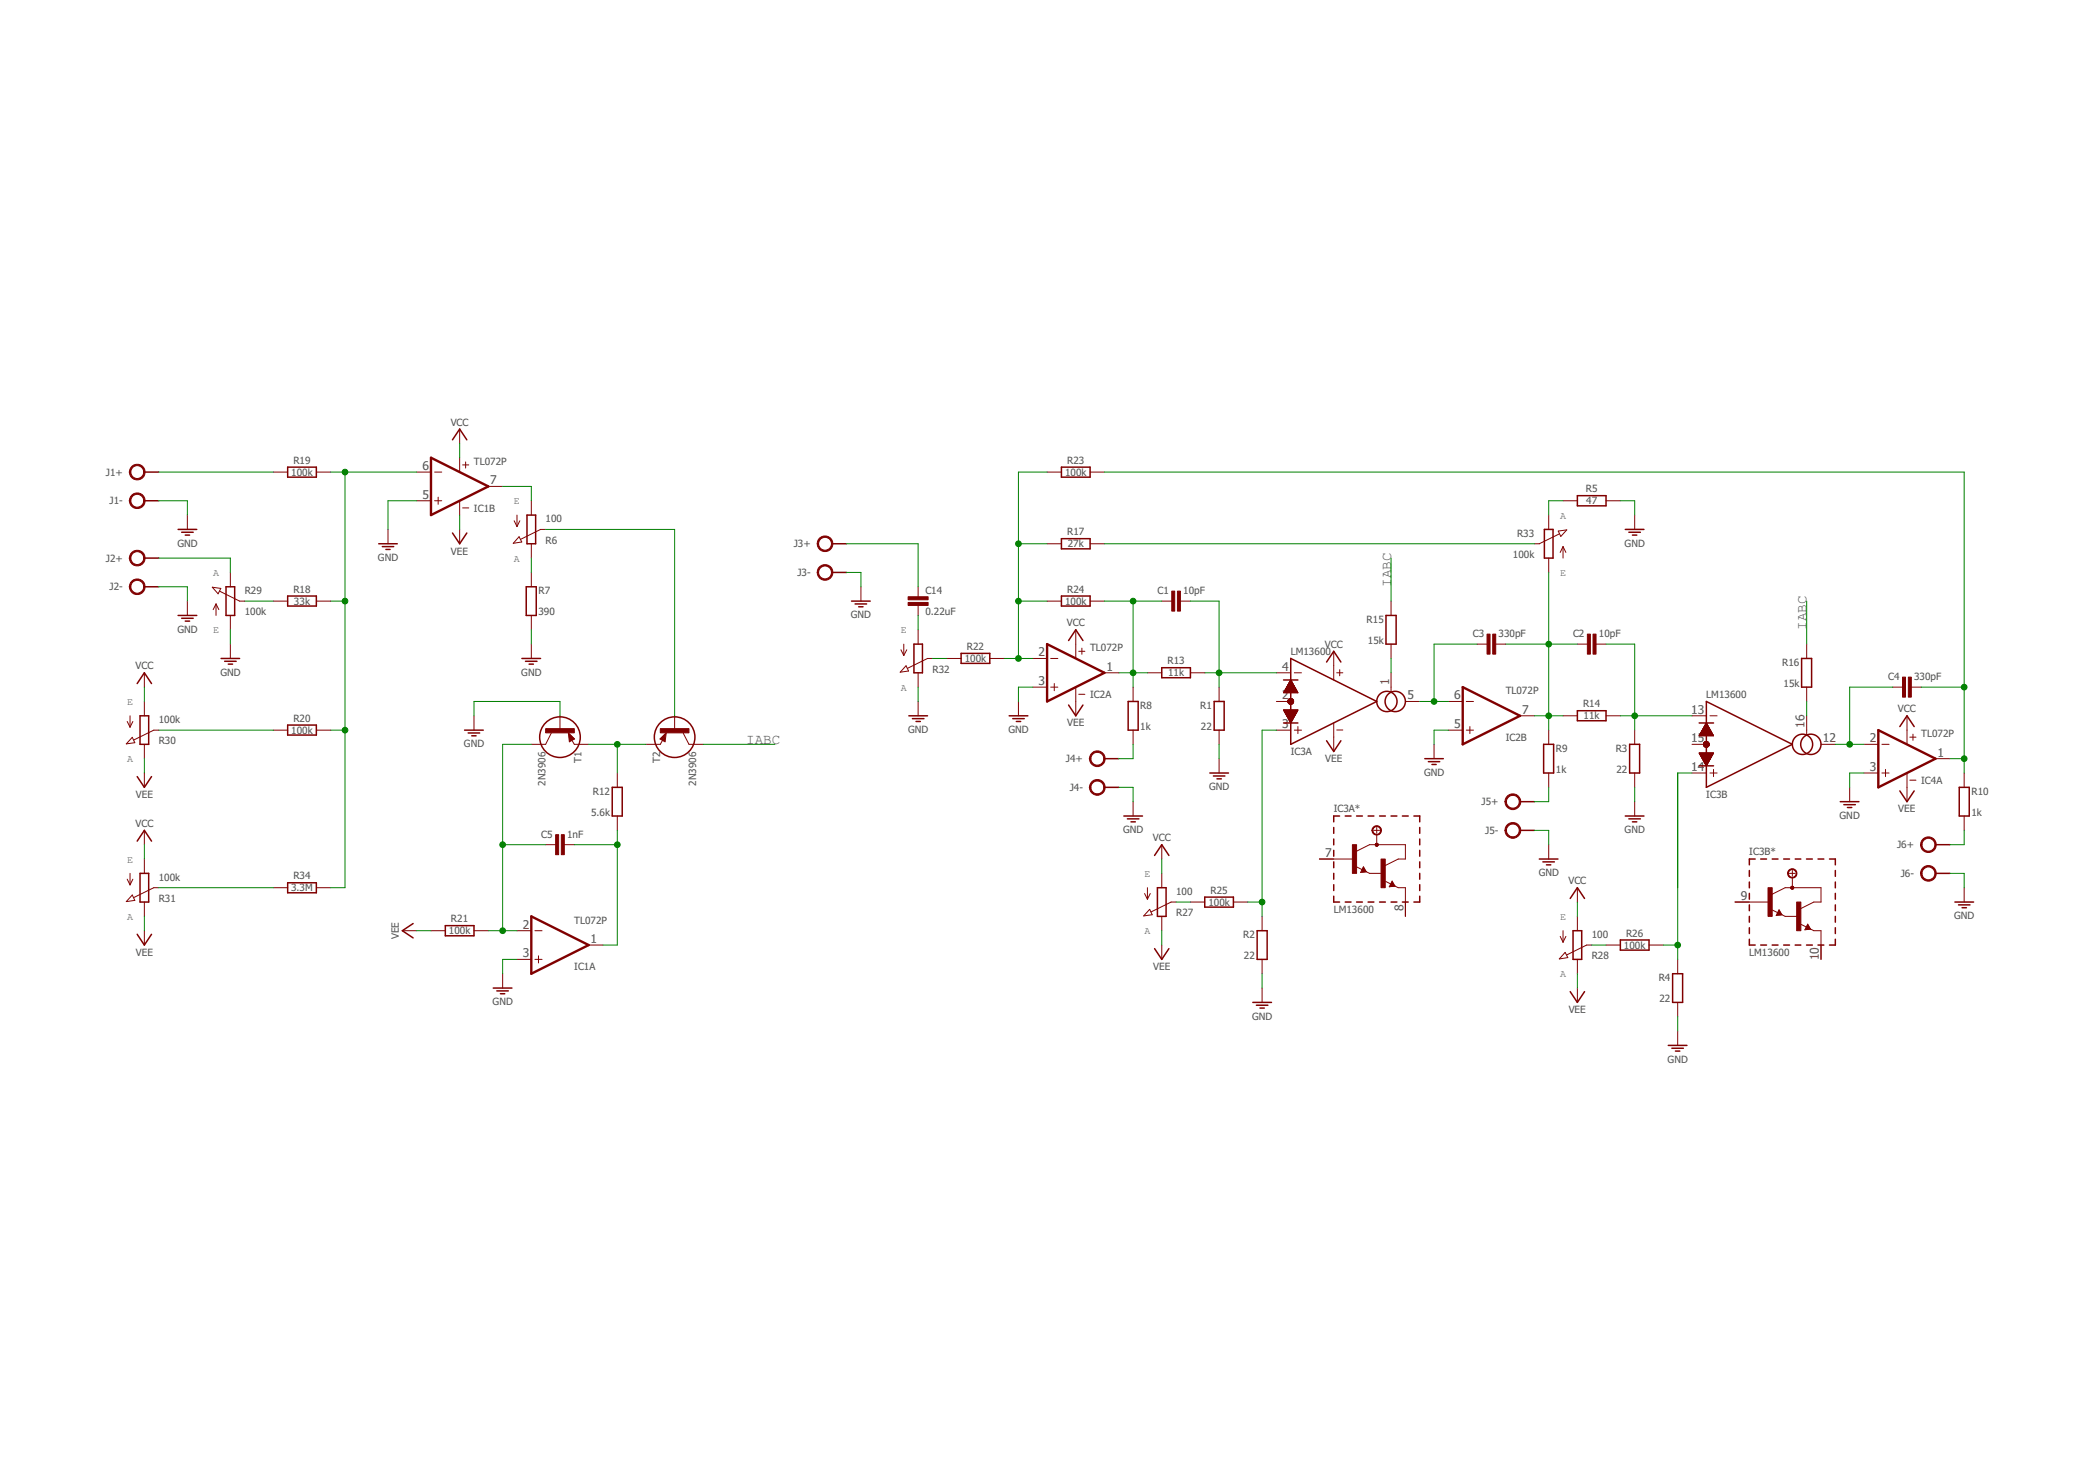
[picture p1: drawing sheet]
<svg xmlns="http://www.w3.org/2000/svg" width="297mm" height="210mm" viewBox="0 0 297 210" stroke-linecap="round" stroke-linejoin="round" font-family="sans-serif">
<g fill="none" stroke="#800000" stroke-width=".21">
<path d="M20.5 71h2M20.5 66.9h2M20.5 79.1h2M25.3 75h2.6M25.8 75.4h1.6M26.3 75.8h.6M40.8 66.2h4.1v1.4h-4.1zM53.7 77.1h2.6M54.2 77.5h1.6M54.7 77.9h.6M64.2 75.5l1 1.6 1-1.6M64.2 62.3l1-1.5 1 1.5"/>
<path d="M74.7 73h1.2v4.1h-1.2zM118 77.1h2M150.5 66.2h4.1v1.4h-4.1zM150.5 76.3h4.1v1.5h-4.1zM219 75h1.2v4.1h-1.2zM223.6 70.3h4.1v1.4h-4.1zM230.4 75h2.7M230.9 75.4h1.7M231.5 75.8h.6M19.5 96.9l1-1.5 1 1.5M20.5 83.2h2M25.3 87.2h2.6"/>
<path d="M25.8 87.6h1.6M26.3 88h.6M31.3 93.3h2.7M31.9 93.7h1.6M32 83.2h1.3v4h-1.3zM32.4 94.1h.6M40.8 84.5h4.1v1.4h-4.1zM74 93.3h2.6M74.5 93.7h1.6M74.6 83.2h1.4v4h-1.4zM75 94.1h.6M118 81.1h2"/>
<path d="M120.7 85.2h2.7M121.2 85.6h1.7M121.8 86h.6M129.6 91.3h1.2v4.1h-1.2zM136.3 92.6h4v1.4h-4zM150.5 84.5h4.1v1.4h-4.1zM151.5 90.8l1-1.5 1 1.5M151.5 99.9l1 1.6 1-1.6M160 99.4h1.4v4.1h-1.4zM164.7 94.6h4.1v1.5h-4.1zM172.1 99.4h1.5v4.1h-1.5zM182 96.4h2"/>
<path d="M183 93.3l12.2 6.1-12.2 6.1zM188.1 93.8l1-1.5 1 1.5M196.5 87.2h1.5v4.1h-1.5zM241.9 99.4l12.2 6.1-12.2 6.1zM255.4 93.3h1.5v4.1h-1.5zM19.5 119.2l1-1.5 1 1.5M19.5 110.1l1 1.5 1-1.5M19.9 101.5h1.2v4h-1.2zM40.8 102.8h4.1v1.4h-4.1zM65.9 103.5h2.6M66.4 103.9h1.6M66.9 104.3h.6"/>
<path d="M80.9 104.7v-.3l.2 .3-.3 .2-.1-.8 .6 .6-.5 .3M86.8 111.6h1.4v4.1h-1.4zM94.1 104.7v-.3l-.2 .3 .3 .2 .1-.8-.6 .6 .5 .3M128.9 101.5h2.6M129.4 101.9h1.6M129.9 102.3h.6M143.1 101.5h2.6M143.6 101.9h1.6M144.1 102.3h.6M156.6 111.6h2M156.6 107.5h2M159.3 115.7h2.7"/>
<path d="M159.9 116.1h1.6M160.4 116.5h.6M171.5 109.6h2.7M172 110h1.7M172.6 110.4h.6M182 102.5h2M188.1 105l1 1.5 1-1.5M189.1 117.3v.8M189.1 118.9v.8M189.9 115.7h-.8v.8M190.7 115.7h.9M192.3 115.7h.9"/>
<path d="M194 115.7h.8M195.6 115.7h.8M197.2 115.7h.9M198.8 115.7h.9M200.5 115.7h.8v.8M201.3 117.3v.8M201.3 118.9v.8M202 107.5h2.6M202.5 107.9h1.6M203 108.4h.6M215.5 113.6h2.1M215.5 117.7h2.1"/>
<path d="M218.9 105.5h1.4v4.1h-1.4zM223.6 100.7h4.1v1.5h-4.1zM230.4 115.7h2.7M230.9 116.1h1.7M231.1 105.5h1.4v4.1h-1.4zM231.5 116.5h.6M240.9 102.5h2.1M240.9 108.5h2.1M260.9 113.6h2.7M261.4 114h1.7M261.9 114.4h.7M269.4 112.1l1 1.5 1-1.5"/>
<path d="M269.4 103l1-1.5 1 1.5M274.4 119.7h2.1M277.8 111.6h1.4v4.1h-1.4zM19.5 132.4l1 1.5 1-1.5M19.9 123.8h1.2v4h-1.2zM40.8 125.1h4.1v1.4h-4.1zM58.6 130.9l-1.6 1 1.6 1M63.1 131.2h4.1v1.4h-4.1zM163.7 134.5l1 1.5 1-1.5M163.7 121.2l1-1.5 1 1.5M164.1 125.8h1.2v4.1h-1.2zM170.8 127.1h4.1v1.5h-4.1z"/>
<path d="M178.2 131.9h1.5v4.1h-1.5zM189.1 127v.8h.8M189.1 120.5v.8M189.1 122.2v.8M189.1 123.8v.8M189.1 125.4v.8M190.7 127.8h.9M192.3 127.8h.9M193.3 123l-.2 .5h.3l-.1-.2M194 127.8h.8M195.6 127.8h.8M197.2 127.8h.9"/>
<path d="M197.4 125.1l-.2 .4h.3l-.1-.2M198.8 127.8h.9M201.3 127v.8h-.8M201.3 120.5v.8M201.3 122.2v.8M201.3 123.8v.8M201.3 125.4v.8M218.2 121.8h2.7M218.8 122.2h1.6M219.3 122.6h.6M222.6 127.3l1-1.5 1.1 1.5M223 131.9h1.3v4.1h-1.3z"/>
<path d="M229.7 133.2h4.1v1.5h-4.1zM237.2 138h1.4v4.1h-1.4zM248 133.1v.8h.9M248 123.4v.8M248 125v.8M248 126.6v.8M248 128.2v.9M248 129.9v.8M248 131.5v.8M248.9 121.8h-.9v.8M249.6 121.8h.9M249.6 133.9h.9"/>
<path d="M251.3 121.8h.8M251.3 133.9h.8M252.2 129.1l-.2 .4h.3l-.1-.2M252.9 121.8h.8M252.9 133.9h.8M254.5 121.8h.8M254.5 133.9h.8M256.1 121.8h.9M256.1 133.9h.9M256.3 131.2l-.2 .4h.3l-.1-.2M257.8 121.8h.8M257.8 133.9h.8"/>
<path d="M259.4 121.8h.8v.8M260.2 133.1v.8h-.8M260.2 123.4v.8M260.2 125v.8M260.2 126.6v.8M260.2 128.2v.9M260.2 129.9v.8M260.2 131.5v.8M274.4 123.8h2.1M277.2 127.8h2.6M277.7 128.2h1.6M278.2 128.7h.6"/>
<path d="M69.9 140h2.7M70.4 140.4h1.7M71 140.8h.6M177.6 142.1h2.7M178.1 142.5h1.7M178.6 142.9h.7M222.6 140.5l1 1.6 1.1-1.6M236.5 148.2h2.7M237 148.6h1.7M237.6 149h.6"/>
<circle cx="196.6" cy="99.4" r="1.44"/>
<circle cx="197.8" cy="99.4" r="1.44"/>
<circle cx="79.4" cy="104.5" r="2.88"/>
<circle cx="95.7" cy="104.5" r="2.88"/>
<circle cx="255.6" cy="105.5" r="1.44"/>
<circle cx="256.8" cy="105.5" r="1.44"/>
</g>
<g fill="#800000" stroke="#800000" stroke-width=".14">
<path d="M18.7 70.1a1.12 1.12 0 0 1 1.8 .4 1.12 1.12 0 0 1-.8 1.6 1.12 1.12 0 0 1-1.4-1.1h.2a.91 .91 0 0 1 1.3-.9 .91 .91 0 0 1 .3 1.5 .91 .91 0 0 1-1.5-.4l-.1-.2h-.2l.2-.6z" fill-rule="evenodd"/>
<path d="M18.7 66.1a1.12 1.12 0 0 1 1.8 .3 1.12 1.12 0 0 1-.8 1.6 1.12 1.12 0 0 1-1.4-1.1h.2a.91 .91 0 0 1 1.3-.9 .91 .91 0 0 1 .3 1.6 .91 .91 0 0 1-1.5-.4l-.1-.3h-.2l.2-.6z" fill-rule="evenodd"/>
<path d="M18.7 78.3a1.12 1.12 0 0 1 1.8 .3 1.12 1.12 0 0 1-.8 1.6 1.12 1.12 0 0 1-1.4-1.1h.2a.91 .91 0 0 1 1.3-.9 .91 .91 0 0 1 .3 1.6 .91 .91 0 0 1-1.5-.4l-.1-.3h-.2l.2-.6z" fill-rule="evenodd"/>
<path d="M18.7 82.3a1.12 1.12 0 0 1 1.8 .4 1.12 1.12 0 0 1-.8 1.6 1.12 1.12 0 0 1-1.4-1.1h.2a.91 .91 0 0 1 1.3-.9 .91 .91 0 0 1 .3 1.5 .91 .91 0 0 1-1.5-.4l-.1-.2h-.2l.2-.7z" fill-rule="evenodd"/>
<path d="M116.2 80.3a1.11 1.11 0 0 1 1.8 .3 1.11 1.11 0 0 1-.8 1.6 1.11 1.11 0 0 1-1.3-1.1h.2a.91 .91 0 0 1 1.2-.8 .91 .91 0 0 1 .3 1.5 .91 .91 0 0 1-1.5-.4v-.3h-.2v-.3z" fill-rule="evenodd"/>
<path d="M116.2 76.2a1.11 1.11 0 0 1 1.8 .3 1.11 1.11 0 0 1-.8 1.6 1.11 1.11 0 0 1-1.3-1h.2a.91 .91 0 0 1 1.2-.9 .91 .91 0 0 1 .3 1.5 .91 .91 0 0 1-1.5-.4v-.2h-.2v-.3z" fill-rule="evenodd"/>
<path d="M154.9 106.7a1.12 1.12 0 0 1 1.7 .4 1.12 1.12 0 0 1-.8 1.6 1.12 1.12 0 0 1-1.3-1.2h.2a.92 .92 0 0 1 1.3-.8 .92 .92 0 0 1 .2 1.5 .92 .92 0 0 1-1.5-.4v-.3h-.2l.1-.6z" fill-rule="evenodd"/>
<path d="M154.9 110.7a1.12 1.12 0 0 1 1.7 .4 1.12 1.12 0 0 1-.8 1.6 1.12 1.12 0 0 1-1.3-1.1h.2a.92 .92 0 0 1 1.3-.8 .92 .92 0 0 1 .2 1.5 .92 .92 0 0 1-1.5-.4v-.3h-.2l.1-.6z" fill-rule="evenodd"/>
<path d="M213.8 112.8a1.12 1.12 0 0 1 1.7 .3 1.12 1.12 0 0 1-.7 1.6 1.12 1.12 0 0 1-1.4-1.1h.2a.92 .92 0 0 1 1.3-.7 .92 .92 0 0 1 .2 1.5 .92 .92 0 0 1-1.5-.5v-.3h-.2v-.3z" fill-rule="evenodd"/>
<path d="M213.8 116.8a1.12 1.12 0 0 1 1.7 .4 1.12 1.12 0 0 1-.7 1.6 1.12 1.12 0 0 1-1.4-1.1h.2a.92 .92 0 0 1 1.3-.8 .92 .92 0 0 1 .2 1.6 .92 .92 0 0 1-1.5-.6v-.2h-.2v-.3z" fill-rule="evenodd"/>
<path d="M272.7 118.9a1.11 1.11 0 0 1 1.7 .3 1.11 1.11 0 0 1-.7 1.6 1.11 1.11 0 0 1-1.4-1.1h.2a.91 .91 0 0 1 1.3-.8 .91 .91 0 0 1 .2 1.5 .91 .91 0 0 1-1.5-.4v-.3h-.2l.1-.3z" fill-rule="evenodd"/>
<path d="M272.7 122.9a1.11 1.11 0 0 1 1.7 .4 1.11 1.11 0 0 1-.7 1.6 1.11 1.11 0 0 1-1.4-1.1h.2a.91 .91 0 0 1 1.3-.9 .91 .91 0 0 1 .2 1.5 .91 .91 0 0 1-1.5-.4v-.2h-.2l.1-.3z" fill-rule="evenodd"/>
<path d="M194.7 117.3a.67 .67 0 0 1 1.1 .1 .67 .67 0 0 1-.4 1 .67 .67 0 0 1-.9-.7h.1a.54 .54 0 0 1 .8-.5 .54 .54 0 0 1 .2 .8 .54 .54 0 0 1-.9-.1l-.1-.2h-.1z" fill-rule="evenodd"/>
<path d="M253.6 123.4a.67 .67 0 0 1 1.1 0 .67 .67 0 0 1-.4 1 .67 .67 0 0 1-.9-.6h.2a.55 .55 0 0 1 .8-.5 .55 .55 0 0 1 .1 .9 .55 .55 0 0 1-.9-.2v-.2h-.2z" fill-rule="evenodd"/>
</g>
<g fill="none" stroke="#800000" stroke-width=".14">
<path d="M26.6 73v2M38.8 66.9h2M44.9 66.9h2M55 75v2.1M59.1 66.9h2M59.1 71h2M61.6 66.9h1M61.6 71h1M62.1 70.5v1M65.2 60.8v2M65.2 64.9v2M65.2 71v2"/>
<path d="M65.2 75v2.1M65.6 65.9h.9M65.6 72h.9M66 65.5v.8M69.2 68.9h2.1M72.9 73.8l.4 .8M73.3 73v1.6M73.6 76.1l.4 .7-1.2 .2zM73.7 73.8l-.4 .8M75.3 71v2M75.3 77.1v2M77.4 75h-.8l-2.8 1.4"/>
<path d="M148.5 66.9h2M148.5 77.1h2M154.6 66.9h2M154.6 77.1h2M219.6 73v2M219.6 79.1v2M220.9 75.3l1.2-.2-.8 .9zM221.1 75.7l-2.9 1.4h-.6M221.6 77.5v1.6M221.6 77.5l.4 .8M221.6 77.5l-.4 .8M221.6 71h2"/>
<path d="M227.7 71h2M231.8 73v2M20.5 95.4v2M20.5 99.4v2.1M26.6 85.2v2M30.1 83.2l1.2 .2-.4 .8zM30.6 85.6v1.6M30.6 85.6l-.4 .8M30.6 85.6l.4 .8M31.2 83.8l2.8 1.4h.7M32.7 81.1v2.1M32.7 87.2v2.1"/>
<path d="M32.7 91.3v2M38.8 85.2h2M44.9 85.2h2M75.3 81.1v2.1M75.3 87.2v2.1M75.3 91.3v2M122.1 83.2v2M127.7 92.1l.4 .8M128.1 91.3v1.6M128.5 94.4l.3 .7-1.2 .2zM128.6 92.1l-.5 .8M130.2 83.2v1.4"/>
<path d="M130.2 85.8v1.4M130.2 89.3v2M130.2 95.4v2M130.2 99.4v2.1M132.2 93.3h-.7l-2.8 1.4M134.2 93.3h2.1M140.3 93.3h2.1M144.4 99.4v2.1M146.4 93.3h2.1M146.4 97.4h2.1M148.5 85.2h2M149 93.3h1"/>
<path d="M149 97.4h1M149.5 96.9v1M152.5 89.3v4M152.5 97.4v4.1M153 92.3h.8M153 98.4h.8M153.4 91.9v.8M154.6 85.2h2M156.6 95.4h2M160.7 97.4v2M162.7 95.4h2M164.7 85.2h1.4"/>
<path d="M167.4 85.2h1.4M168.8 95.4h2M172.8 97.4v2M181 95.4h2M181 99.4h2.4M182 98.1h2M182.1 98.1h1.9M182.1 98h1.8M182.1 97.9h1.8M182.2 97.9h1.7M182.2 97.8h1.6M182.2 97.7h1.6"/>
<path d="M182.3 97.7h1.4M182.3 97.6h1.4M182.4 97.5l1.3 .1M182.4 97.5h1.2M182.4 97.4h1.2M182.5 97.3h1.1M182.5 97.3h1M182.5 97.2h1M182.6 97.2h.9M182.6 97.1h.8M182.6 99.5l.2 .2M182.6 99.3v.2"/>
<path d="M182.6 99.5h.8M182.6 99.4h.8M182.6 99.3h.8M182.6 97h.8M182.6 99.2v.1M182.6 99.6h.8M182.6 99.2h.8M182.7 99.6h.6M182.7 99.2h.6M182.7 97h.6M182.7 99.1h.6M182.7 96.9h.6"/>
<path d="M182.7 99.7h.6M182.8 99.7v.1M182.8 99.1h.5M182.8 96.8h.5M182.8 99.7h.4M182.8 96.8h.4M182.8 96.7h.4M182.8 99h.4M182.8 99.8h.4M182.8 99l-.2 .2M182.9 96.6h.3M182.9 99.8h.2"/>
<path d="M182.9 96.5l.2 .1M182.9 96.5h.2M183 99h.1M183 96.4h.1M183 96.4l1 1.8h-2zM183.2 99l.2 .2M183.3 99.7l-.1 .1M183.4 99.2v.1M183.4 99.3v.2M183.4 99.5l-.1 .2M183.4 99.5h-.8M183.5 95.4h1"/>
<path d="M189.1 92.3v4.1M189.5 95.4h.9M189.9 94.9v.9M197.2 85.2v2M197.2 91.3v2M197.2 95.4v2.7M199.3 99.4h2M205.4 99.4h2M207.9 99.4h1M209.4 91.3h1.4M212.1 91.3h1.4M223.6 91.3h1.5"/>
<path d="M226.3 91.3h1.4M256.2 91.3v2M256.2 97.4v2M268.4 97.4h1.4M271 97.4h1.4M18 102.3l.4 .8M18.4 101.5v1.6M18.8 104.5l.3 .8-1.2 .1zM18.8 102.3l-.4 .8M20.5 105.5v2M20.5 109.6v2M20.5 117.7v2"/>
<path d="M22.5 103.5h-.7l-2.8 1.4M38.8 103.5h2M44.9 103.5h2M67.2 101.5v2M77.4 119.7h1.4M78.2 103.9l-.8 1.6h-2.1M79.4 101.5v2M80 119.7h1.4M80.6 103.9l.9 .8-.8 .4zM81.1 104.9l.3 .6h2.1M87.5 109.6v2M87.5 115.7v2"/>
<path d="M93.6 104.7l.9-.8-.2 1.2zM93.9 104.9l-.3 .6h-2M95.7 101.5v2M96.9 103.9l.8 1.6h2M160.7 103.5v2M160.7 113.6v2.1M164.7 119.7v2.1M172.8 103.5v2M172.8 107.5v2.1M181 103.5h2M182 100.6h2l-1 1.9zM182 100.7h2"/>
<path d="M182.1 100.7h1.9M182.1 100.8h1.8M182.1 100.9h1.8M182.2 100.9h1.7M182.2 101h1.6M182.2 101.1h1.6M182.3 101.1h1.4M182.3 101.2h1.4M182.4 101.3h1.3M182.4 101.3h1.2M182.4 101.4h1.2M182.5 101.5h1.1"/>
<path d="M182.5 101.5h1M182.5 101.6h1M182.6 101.6h.9M182.6 101.7h.8M182.6 101.8h.8M182.7 101.9h.6M182.7 102h.6M182.8 102h.5M182.8 102h.4M182.8 102.1h.4M182.8 102.2h.4M182.9 102.2h.3"/>
<path d="M182.9 102.2h.2M182.9 102.3h.2M183 102.4h.1M183.1 102.4h-.1M183.4 101.8l-.7 .1M183.4 101.8h-.8M183.5 103.5h1M183.5 101.5l-1 .1M183.7 101.2h-1.4M183.9 100.8l-1.8 .1M184 103v1M189.1 102.5v4"/>
<path d="M189.5 103.5h.9M194.8 117.7h.8M195 119.8l.2 .1M195 119.8h.4M195 119.6h.4M195.1 119.6l-.1 .2M195.1 119.6a.2 .2 0 0 1 .2-.1 .2 .2 0 0 1 .1 .3M195.1 119.5h.2M195.2 117.3v.8M195.2 118.3v1.4M195.4 119.8l-.1 .1h-.2M203.3 105.5v2"/>
<path d="M205.4 103.5h2M207.9 103.5h1M208.4 103v1M215.5 101.5h2.1M219.6 103.5v2M219.6 109.6v2M219.6 119.7v2.1M221.6 101.5h2M227.7 101.5h2M231.8 103.5v2M231.8 109.6v2M231.8 113.6v2.1"/>
<path d="M239.9 101.5h2M239.9 109.6h2M240.9 106.7h2.1l-1.1 1.8zM240.9 106.8h2M240.9 104.2h2M241 106.8h1.9M241 104.2h1.9M241 104.1h1.9M241 106.9h1.8M241 106.9h1.9M241 104.1h1.8M241 107h1.8"/>
<path d="M241.1 104h1.7M241.1 107.1h1.7M241.1 103.9h1.6M241.1 107.1h1.6M241.2 107.1h1.5M241.2 103.8l1.5 .1M241.2 107.2h1.5M241.2 103.8h1.5M241.2 107.3h1.4M241.2 103.7h1.4M241.3 107.4h1.3M241.3 103.7h1.3"/>
<path d="M241.3 103.6h1.3M241.3 107.4h1.2M241.3 107.5h1.2M241.3 103.5h1.2M241.4 103.5h1.1M241.4 103.4h1.1M241.4 107.6h1M241.4 103.4h1M241.4 103.3h1M241.5 107.7h.9M241.5 103.3h.9M241.5 107.8h.9"/>
<path d="M241.5 103.2h.9M241.5 103.2h.8M241.5 105.6l.1 .1M241.5 105.4v.2M241.5 105.6h.8M241.5 105.5h.8M241.5 105.4h.8M241.5 103.1h.8M241.6 105.7l.2 .2M241.6 105.3l-.1 .1M241.6 105.7h.7M241.6 105.6h.7"/>
<path d="M241.6 105.3h.7M241.6 107.9h.7M241.6 103.1h.7M241.6 108h.7M241.6 105.3h.1M241.6 105.8h.6M241.6 105.2h.6M241.6 103h.7M241.6 103h.6M241.6 108h.6M241.7 108.1h.5M241.7 102.9h.5"/>
<path d="M241.7 105.2l-.1 .1M241.7 105.2h.5M241.7 105.8h.5M241.7 108.1h.4M241.7 102.8h.4M241.7 108.2h.4M241.7 105.1v.1M241.7 105.1h.4M241.8 105.9h.3M241.8 102.7l.3 .1M241.8 108.3h.3M241.8 102.7h.3"/>
<path d="M241.8 105.1h.3M241.8 108.4h.2M241.8 102.7h.2M241.8 105.1h-.1M241.8 105.9h.2M241.8 102.6h.2M241.9 108.4h.1M241.9 102.6h.1M241.9 108.5h.1M241.9 102.5h.1M241.9 102.5l1.1 1.8h-2.1zM242 108.5h-.1"/>
<path d="M242 102.5h-.1M242.1 105.9h-.3M242.1 105.1l.2 .2M242.1 108.2l-.3 .1M242.1 108.2h-.4M242.2 105.8l-.1 .1M242.3 108h-.7M242.3 105.3v.2M242.3 105.7l-.1 .1M242.3 105.7h-.7M242.3 105.5h-2.4M242.3 105.5v.2"/>
<path d="M242.3 107.8h-.8M242.4 107.8h-.9M242.4 107.7h-1M242.4 101.5h1.1M242.4 109.6h1.1M242.4 107.6l-1 .1M242.5 107.6h-1.1M242.5 107.5h-1.1M242.7 107.3h-1.5M242.7 107.2h-1.5M242.8 107l-1.7 .1M242.8 107h-1.7"/>
<path d="M243 109.1v1M256.2 101.5v2.7M258.2 105.5h2M262.3 111.6v2M264.3 105.5h2M264.3 109.6h2M266.8 105.5h1M266.8 109.6h1M267.3 109.1v1M270.4 101.5v4M270.4 109.6v4M270.8 104.5h.9"/>
<path d="M270.8 110.6h.9M271.2 104.1v.8M274.4 107.5h2.1M278.5 109.6v2M278.5 115.7v2M18 124.6l.4 .8M18.4 123.8v1.6M18.8 126.9l.3 .7-1.2 .2zM18.8 124.6l-.4 .8M20.5 121.8v2M20.5 127.8v2.1M20.5 131.9v2"/>
<path d="M22.5 125.8h-.7l-2.8 1.4M38.8 125.8h2M44.9 125.8h2M57 131.9h2.1M61.1 131.9h2M67.2 131.9h2M71.3 138v2M73.3 131.9h2M73.3 136h2M75.8 131.9h1.1M75.8 136h1.1M76.3 135.5v1"/>
<path d="M83.5 133.9h2M162.3 126.6l.4 .8M162.7 125.8v1.6M163 128.9l.4 .7-1.2 .2zM163.1 126.6l-.4 .8M164.7 123.8v2M164.7 129.9v2M164.7 133.9v2.1M166.8 127.8h-.7l-2.9 1.4M168.8 127.8h2M174.9 127.8h2M178.9 129.9v2"/>
<path d="M178.9 136v2M187.1 121.8h5.1M192.2 120.7l2-1h5.1v2.1h-1.1l-1.9 .9M192.4 122.9l1.8 .9h2M193.3 122.9l.4 .6-.8 .2zM196.5 124.9l1.7 .9h1.1v4.1M197.4 124.9l.4 .7-.8 .1zM221.2 132.7l.4 .8M221.6 131.9v1.6M221.9 135l.4 .7-1.2 .2zM222 132.7l-.4 .8M223.6 125.8v2"/>
<path d="M223.6 129.9v2M223.6 136v2M225.7 133.9h-.7l-2.9 1.4M227.7 133.9h2M233.8 133.9h2M237.9 136v2M246 127.8h5.1M251.1 126.8l2-1h5.1v2h-1l-2 1M251.3 129l1.3 .6M252.2 128.9l.4 .7-.8 .2zM252.6 129.6l.5 .3h2M253.7 123.8h.8"/>
<path d="M253.9 125.8v.1M253.9 125.8h.4M253.9 125.9l.2 .1 .2-.1M253.9 125.9h.4M254 125.7h.3M254 126h.2M254 125.6h.2M254.1 125.6l-.2 .2M254.1 123.4v.8M254.1 124.4v1.4M254.2 125.6l.1 .1M254.3 125.7v.1"/>
<path d="M254.3 125.8v.1M255.4 131l1.3 .7M256.3 131l.4 .7-.8 .1zM256.7 131.7l.5 .2h1v4.1M278.5 125.8v2M178.9 140v2.1M223.6 140v2.1M237.9 142.1v2M237.9 146.1v2.1"/>
</g>
<g fill="#800000" stroke="#800000" stroke-width=".14">
<path d="M77.4 103.3h4v.6h-4z"/>
<path d="M93.6 103.3h4.1v.6h-4.1z"/>
<path d="M79.6 118.3h.4v2.8h-.4z"/>
<path d="M78.8 118.3h.4v2.8h-.4z"/>
<path d="M128.8 85.4h2.8v.4h-2.8z"/>
<path d="M128.8 84.6h2.8v.4h-2.8z"/>
<path d="M166.9 83.8h.5v2.8h-.5z"/>
<path d="M166.1 83.8h.5v2.8h-.5z"/>
<path d="M211.6 89.9h.5v2.8h-.5z"/>
<path d="M210.8 89.9h.5v2.8h-.5z"/>
<path d="M225.9 89.9h.4v2.8h-.4z"/>
<path d="M225.1 89.9h.4v2.8h-.4z"/>
<path d="M270.6 96h.4v2.8h-.4z"/>
<path d="M269.7 96h.5v2.8h-.5z"/>
<path d="M191.7 119.7h.6v4.1h-.6z"/>
<path d="M195.8 121.8h.6v4h-.6z"/>
<path d="M250.7 125.8h.6v4.1h-.6z"/>
<path d="M254.7 127.8h.6v4.1h-.6z"/>
</g>
<path d="M61.1 64.9l8.1 4-8.1 4.1zM148.5 91.3l8.1 4.1-8.1 4zM207.4 97.4l8.1 4.1-8.1 4zM266.3 103.5l8.1 4-8.1 4.1zM75.3 129.9l8.2 4-8.2 4.1z" fill="none" stroke="#800000" stroke-width=".34"/>
<path d="M193.3 123l.3 .5h-.5M197.4 125.1l.2 .4-.4 .1M252.2 129.1l.3 .5h-.5M256.3 131.2l.3 .4-.5 .1" fill="none" stroke="#800000" stroke-width=".25"/>
<g fill="none" stroke="#008000" stroke-width=".14">
<path d="M22.5 71h4.1v2M22.5 79.1h10.2v2M22.5 66.9h16.3M46.9 66.9h12.2M48.9 66.9v58.9h-2M59.1 71h-4.1v4M65.2 62.8v2.1M65.2 73v2M71.3 68.9h4v2.1M75.3 79.1v2M77.4 75h18.3v26.5M120 77.1h10.2v6.1"/>
<path d="M144.4 77.1h4.1M148.5 66.9h-4.1v26.4M156.6 66.9h121.9v42.7M156.6 77.1h61M197.2 79.1v6.1M221.6 71h-2v2M229.7 71h2.1v2M20.5 97.4v2M22.5 83.2h4.1v2M32.7 89.3v2M34.7 85.2h4.1M46.9 85.2h2"/>
<path d="M75.3 89.3v2M120 81.1h2.1v2.1M130.2 87.2v2.1M130.2 97.4v2M132.2 93.3h2M142.4 93.3h4M144.4 85.2h4.1M146.4 97.4h-2v2M156.6 85.2h8.1M158.6 95.4h4.1M160.7 85.2v12.2M168.8 85.2h4v12.2"/>
<path d="M170.8 95.4h10.2M197.2 93.3v2.1M201.3 99.4h4.1M209.4 91.3h-6.1v8.1M213.5 91.3h10.1M219.6 81.1v22.4M227.7 91.3h4.1v12.2M256.2 85.2v6.1M256.2 99.4v2.1M268.4 97.4h-6.1v8.1M272.4 97.4h6.1M20.5 107.5v2.1"/>
<path d="M20.5 119.7v2.1M22.5 103.5h16.3M46.9 103.5h2M67.2 101.5v-2.1h12.2v2.1M71.3 119.7h6.1M75.3 105.5h-4v26.4M81.4 119.7h6.1M83.5 105.5h8.1M87.5 105.5v4.1M87.5 117.7v16.2h-2M99.7 105.5h10.2M158.6 111.6h2.1v2"/>
<path d="M160.7 105.5v2h-2.1M172.8 105.5v2M181 103.5h-2.1v26.4M205.4 103.5h-2.1v2M217.6 117.7h2v2M217.6 101.5h4M219.6 111.6v2h-2M229.7 101.5h10.2M231.8 111.6v2M239.9 109.6h-2v26.4M260.2 105.5h4.1M264.3 109.6h-2v2"/>
<path d="M276.5 107.5h2M278.5 117.7v2h-2M20.5 129.9v2M22.5 125.8h16.3M59.1 131.9h2M69.2 131.9h4.1M73.3 136h-2v2M164.7 121.8v2M164.7 131.9v2M166.8 127.8h2M176.9 127.8h2M178.9 138v2"/>
<path d="M223.6 127.8v2.1M223.6 138v2M225.7 133.9h2M235.8 133.9h2.1M276.5 123.8h2v2M237.9 144.1v2"/>
</g>
<g fill="#008000" stroke="#008000" stroke-width=".14">
<circle cx="48.9" cy="103.5" r=".4"/>
<circle cx="48.9" cy="85.2" r=".4"/>
<circle cx="48.9" cy="66.9" r=".4"/>
<circle cx="87.5" cy="105.5" r=".4"/>
<circle cx="87.5" cy="119.7" r=".4"/>
<circle cx="71.3" cy="119.7" r=".4"/>
<circle cx="71.3" cy="131.9" r=".4"/>
<circle cx="144.4" cy="85.2" r=".4"/>
<circle cx="144.4" cy="77.1" r=".4"/>
<circle cx="144.4" cy="93.3" r=".4"/>
<circle cx="160.7" cy="95.4" r=".4"/>
<circle cx="160.7" cy="85.2" r=".4"/>
<circle cx="172.8" cy="95.4" r=".4"/>
<circle cx="203.3" cy="99.4" r=".4"/>
<circle cx="219.6" cy="91.3" r=".4"/>
<circle cx="219.6" cy="101.5" r=".4"/>
<circle cx="231.8" cy="101.5" r=".4"/>
<circle cx="178.9" cy="127.8" r=".4"/>
<circle cx="237.9" cy="133.9" r=".4"/>
<circle cx="262.3" cy="105.5" r=".4"/>
<circle cx="278.5" cy="107.5" r=".4"/>
<circle cx="278.5" cy="97.4" r=".4"/>
</g>
<g font-size="2" fill="#505050">
<text x="197.2" y="83.2" transform="rotate(-90 197.2 83.2)">IABC</text>
<text x="256.2" y="89.3" transform="rotate(-90 256.2 89.3)">IABC</text>
<text x="105.8" y="105.5">IABC</text>
</g>
<g font-size="1.7" fill="#505050">
<text x="59.9" y="66.6">6</text>
<text x="59.9" y="70.7">5</text>
<text x="69.5" y="68.7">7</text>
<text x="147.3" y="93">2</text>
<text x="156.9" y="95.1">1</text>
<text x="181.8" y="95.1">4</text>
<text x="147.3" y="97.1">3</text>
<text x="181.8" y="99.1">2</text>
<text x="196.9" y="97.1" transform="rotate(-90 196.9 97.1)">1</text>
<text x="199.5" y="99.1">5</text>
<text x="206.2" y="99.1">6</text>
<text x="215.8" y="101.2">7</text>
<text x="239.8" y="101.2">13</text>
<text x="181.8" y="103.2">3</text>
<text x="206.2" y="103.2">5</text>
<text x="239.8" y="105.2">15</text>
<text x="255.9" y="103.2" transform="rotate(-90 255.9 103.2)">16</text>
<text x="258.5" y="105.2">12</text>
<text x="265.1" y="105.2">2</text>
<text x="274.7" y="107.3">1</text>
<text x="239.8" y="109.3">14</text>
<text x="265.1" y="109.3">3</text>
<text x="187.9" y="121.5">7</text>
<text x="74.1" y="131.6">2</text>
<text x="199" y="129.1" transform="rotate(-90 199 129.1)">8</text>
<text x="246.8" y="127.6">9</text>
<text x="74.1" y="135.7">3</text>
<text x="83.7" y="133.7">1</text>
<text x="257.9" y="136.1" transform="rotate(-90 257.9 136.1)">10</text>
</g>
<g font-size="1.4" fill="#505050">
<text x="41.6" y="65.7">R19</text>
<text x="63.9" y="60.3">VCC</text>
<text x="67.2" y="65.9">TL072P</text>
<text x="151.3" y="65.7">R23</text>
<text x="15" y="67.4">J1+</text>
<text x="15.5" y="71.5">J1-</text>
<text x="41.3" y="67.4">100k</text>
<text x="72.9" y="71.5">E</text>
<text x="151" y="67.4">100k</text>
<text x="224.8" y="69.8">R5</text>
<text x="224.9" y="71.5">47</text>
<text x="25.1" y="77.5">GND</text>
<text x="67.2" y="72.5">IC1B</text>
<text x="77.4" y="74">100</text>
<text x="77.4" y="77.1">R6</text>
<text x="112.5" y="77.6">J3+</text>
<text x="151.3" y="75.9">R17</text>
<text x="151.4" y="77.6">27k</text>
<text x="215.1" y="76.1">R33</text>
<text x="221.2" y="73.5">A</text>
<text x="230.4" y="77.5">GND</text>
<text x="15" y="79.6">J2+</text>
<text x="15.5" y="83.7">J2-</text>
<text x="30.2" y="81.6">A</text>
<text x="41.6" y="84">R18</text>
<text x="53.6" y="79.5">GND</text>
<text x="63.9" y="78.6">VEE</text>
<text x="72.9" y="79.6">A</text>
<text x="113.1" y="81.6">J3-</text>
<text x="151.3" y="84">R24</text>
<text x="214.5" y="79.1">100k</text>
<text x="221.2" y="81.6">E</text>
<text x="25.1" y="89.7">GND</text>
<text x="30.2" y="89.8">E</text>
<text x="34.7" y="87.2">100k</text>
<text x="34.7" y="84.2">R29</text>
<text x="41.7" y="85.7">33k</text>
<text x="76.3" y="87.2">390</text>
<text x="76.3" y="84.2">R7</text>
<text x="120.6" y="87.6">GND</text>
<text x="127.7" y="89.8">E</text>
<text x="131.2" y="87.2">0.22uF</text>
<text x="131.2" y="84.2">C14</text>
<text x="151" y="85.7">100k</text>
<text x="151.3" y="88.7">VCC</text>
<text x="164.1" y="84.2">C1</text>
<text x="167.8" y="84.2">10pF</text>
<text x="193.8" y="88.2">R15</text>
<text x="19.2" y="94.8">VCC</text>
<text x="31.2" y="95.8">GND</text>
<text x="73.9" y="95.8">GND</text>
<text x="132.2" y="95.3">R32</text>
<text x="136.8" y="93.8">100k</text>
<text x="137.1" y="92.1">R22</text>
<text x="154.6" y="92.3">TL072P</text>
<text x="165.5" y="94.1">R13</text>
<text x="165.6" y="95.9">11k</text>
<text x="183" y="92.8">LM13600</text>
<text x="187.8" y="91.8">VCC</text>
<text x="194" y="91.3">15k</text>
<text x="208.8" y="90.3">C3</text>
<text x="212.5" y="90.3">330pF</text>
<text x="223" y="90.3">C2</text>
<text x="226.7" y="90.3">10pF</text>
<text x="252.7" y="94.3">R16</text>
<text x="18" y="99.9">E</text>
<text x="127.7" y="97.9">A</text>
<text x="154.6" y="98.9">IC2A</text>
<text x="161.7" y="100.4">R8</text>
<text x="170.2" y="100.4">R1</text>
<text x="213.5" y="98.4">TL072P</text>
<text x="224.4" y="100.2">R14</text>
<text x="224.5" y="102">11k</text>
<text x="241.9" y="98.9">LM13600</text>
<text x="252.9" y="97.4">15k</text>
<text x="267.7" y="96.4">C4</text>
<text x="269.1" y="100.9">VCC</text>
<text x="271.4" y="96.4">330pF</text>
<text x="22.5" y="102.5">100k</text>
<text x="22.5" y="105.5">R30</text>
<text x="41.3" y="104">100k</text>
<text x="41.6" y="102.3">R20</text>
<text x="65.8" y="105.9">GND</text>
<text x="128.8" y="103.9">GND</text>
<text x="143" y="103.9">GND</text>
<text x="151.3" y="103">VEE</text>
<text x="161.7" y="103.5">1k</text>
<text x="170.3" y="103.5">22</text>
<text x="183" y="107">IC3A</text>
<text x="213.5" y="105">IC2B</text>
<text x="220.6" y="106.5">R9</text>
<text x="229.1" y="106.5">R3</text>
<text x="272.4" y="104.5">TL072P</text>
<text x="18" y="108">A</text>
<text x="19.2" y="113.1">VEE</text>
<text x="77.4" y="111.4" transform="rotate(-90 77.4 111.4)">2N3906</text>
<text x="82.4" y="108.1" transform="rotate(-90 82.4 108.1)">T1</text>
<text x="84" y="112.6">R12</text>
<text x="93.6" y="108.1" transform="rotate(-90 93.6 108.1)">T2</text>
<text x="98.7" y="111.4" transform="rotate(-90 98.7 111.4)">2N3906</text>
<text x="151.1" y="108">J4+</text>
<text x="151.7" y="112.1">J4-</text>
<text x="171.4" y="112">GND</text>
<text x="187.9" y="108">VEE</text>
<text x="201.9" y="110">GND</text>
<text x="220.6" y="109.6">1k</text>
<text x="229.2" y="109.6">22</text>
<text x="241.9" y="113.1">IC3B</text>
<text x="272.4" y="111.1">IC4A</text>
<text x="279.5" y="112.6">R10</text>
<text x="19.2" y="117.2">VCC</text>
<text x="76.7" y="118.7">C5</text>
<text x="80.4" y="118.7">1nF</text>
<text x="83.8" y="115.7">5.6k</text>
<text x="159.2" y="118.1">GND</text>
<text x="163.5" y="119.2">VCC</text>
<text x="189.1" y="115.2">IC3A*</text>
<text x="210.1" y="114.1">J5+</text>
<text x="210.6" y="118.2">J5-</text>
<text x="230.4" y="118.1">GND</text>
<text x="260.8" y="116.1">GND</text>
<text x="269.1" y="115.2">VEE</text>
<text x="279.5" y="115.7">1k</text>
<text x="18" y="122.3">E</text>
<text x="22.5" y="124.8">100k</text>
<text x="41.6" y="124.6">R34</text>
<text x="162.3" y="124.3">E</text>
<text x="218.2" y="124.2">GND</text>
<text x="222.4" y="125.3">VCC</text>
<text x="248" y="121.2">IC3B*</text>
<text x="269" y="120.2">J6+</text>
<text x="269.5" y="124.3">J6-</text>
<text x="18" y="130.4">A</text>
<text x="22.5" y="127.8">R31</text>
<text x="41.3" y="126.3">3.3M</text>
<text x="63.9" y="130.7">R21</text>
<text x="81.4" y="130.9">TL072P</text>
<text x="166.8" y="126.8">100</text>
<text x="166.8" y="129.9">R27</text>
<text x="171.3" y="128.4">100k</text>
<text x="171.6" y="126.7">R25</text>
<text x="189.1" y="129.4">LM13600</text>
<text x="221.2" y="130.4">E</text>
<text x="277.1" y="130.3">GND</text>
<text x="19.2" y="135.5">VEE</text>
<text x="56.5" y="133.1" transform="rotate(-90 56.5 133.1)">VEE</text>
<text x="63.6" y="132.4">100k</text>
<text x="81.4" y="137.5">IC1A</text>
<text x="162.3" y="132.4">A</text>
<text x="163.5" y="137.5">VEE</text>
<text x="176.3" y="132.9">R2</text>
<text x="176.4" y="136">22</text>
<text x="225.7" y="132.9">100</text>
<text x="225.7" y="136">R28</text>
<text x="230.2" y="134.5">100k</text>
<text x="230.5" y="132.7">R26</text>
<text x="248" y="135.5">LM13600</text>
<text x="69.8" y="142.5">GND</text>
<text x="221.2" y="138.5">A</text>
<text x="222.4" y="143.6">VEE</text>
<text x="235.2" y="139">R4</text>
<text x="235.3" y="142.1">22</text>
<text x="177.5" y="144.5">GND</text>
<text x="236.4" y="150.6">GND</text>
</g>
</svg>
